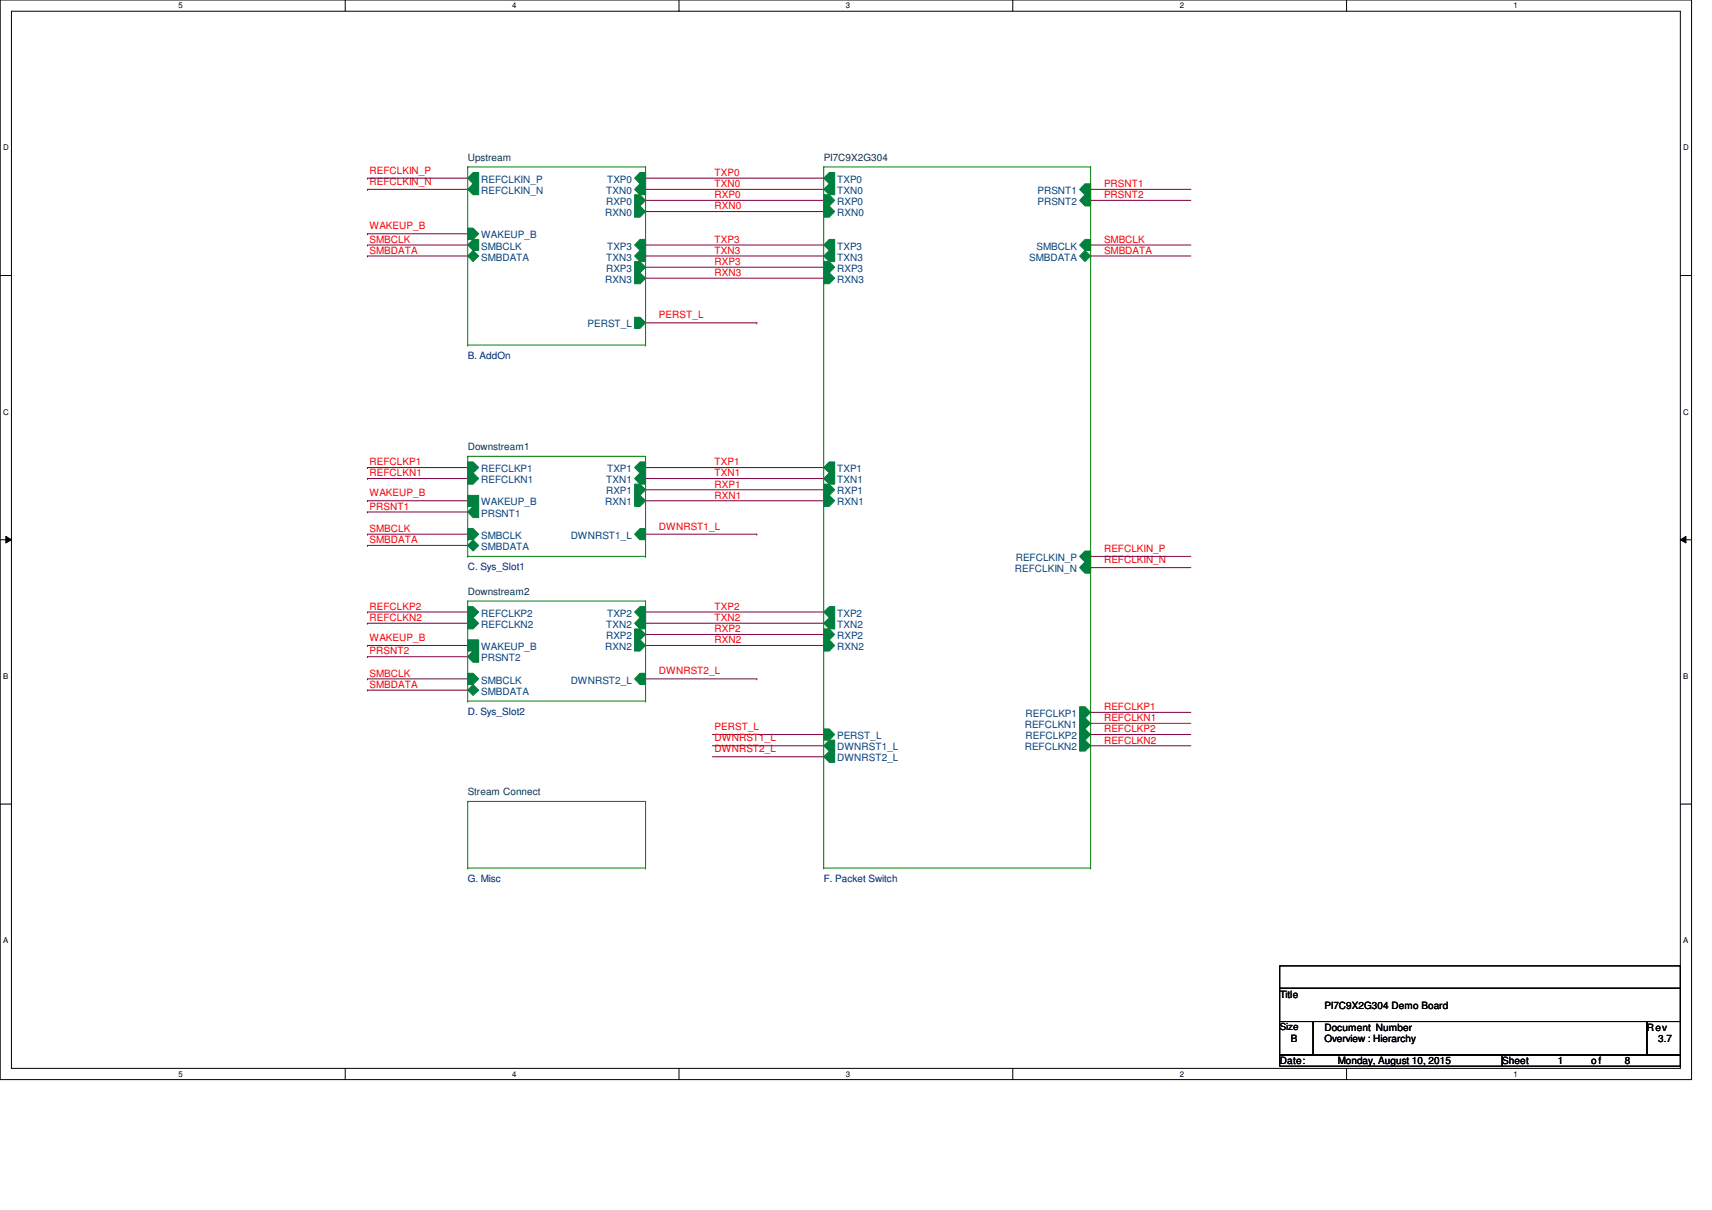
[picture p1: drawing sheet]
<svg xmlns="http://www.w3.org/2000/svg" width="297mm" height="210mm" viewBox="0 0 297 210" stroke-linecap="round" stroke-linejoin="round" font-family="sans-serif">
<path d="M0 0h293.5v187.3h-293.5zM2 1.9h289.5v183.4h-289.5z" fill="none" stroke="#000" stroke-width=".17"/>
<g fill="#fff">
<path d="M30.9 .2h.8v1.5h-.8z"/>
<path d="M30.9 185.5h.8v1.6h-.8z"/>
</g>
<path d="M59.9 0v1.9M59.9 185.3v2" fill="none" stroke="#000" stroke-width=".17"/>
<g fill="#fff">
<path d="M88.9 .2h.7v1.5h-.7z"/>
<path d="M88.9 185.5h.7v1.6h-.7z"/>
</g>
<path d="M117.8 0v1.9M117.8 185.3v2" fill="none" stroke="#000" stroke-width=".17"/>
<g fill="#fff">
<path d="M146.8 .2h.7v1.5h-.7z"/>
<path d="M146.8 185.5h.7v1.6h-.7z"/>
</g>
<path d="M175.7 0v1.9M175.7 185.3v2" fill="none" stroke="#000" stroke-width=".17"/>
<g fill="#fff">
<path d="M204.7 .2h.7v1.5h-.7z"/>
<path d="M204.7 185.5h.7v1.6h-.7z"/>
</g>
<path d="M233.6 0v1.9M233.6 185.3v2" fill="none" stroke="#000" stroke-width=".17"/>
<g fill="#fff">
<path d="M262.6 .2h.8v1.5h-.8z"/>
<path d="M262.6 185.5h.8v1.6h-.8z"/>
<path d="M.5 24.8h1v1.6h-1z"/>
<path d="M292.1 24.8h.9v1.6h-.9z"/>
<path d="M.5 70.7h1v1.5h-1z"/>
<path d="M292.1 70.7h.9v1.5h-.9z"/>
</g>
<path d="M0 47.8h2M291.5 47.8h2" fill="none" stroke="#000" stroke-width=".17"/>
<g fill="#fff">
<path d="M.5 116.5h.9v1.6h-.9z"/>
<path d="M292.1 116.5h.8v1.6h-.8z"/>
</g>
<path d="M0 93.6h2M1 93l1 .6-1 .6zM291.5 93.6l1-.6v1.2zM291.5 93.6h2" fill="none" stroke="#000" stroke-width=".17"/>
<path d="M1 93l1 .6-1 .6zM291.5 93.6l1-.6v1.2z" fill="#000"/>
<g fill="#fff">
<path d="M.5 162.4h.9v1.5h-.9z"/>
<path d="M292.1 162.4h.8v1.5h-.8z"/>
</g>
<path d="M0 139.5h2M291.5 139.5h2M222 167.6h69.5v3.8h-69.5zM222 171.4h69.5v5.8h-69.5zM222 177.2h5.8v5.8h-5.8zM227.8 177.2h57.9v5.8h-57.9zM285.7 177.2h5.8v5.8h-5.8zM222 183h38.6v2h-38.6zM260.6 183h30.9v2h-30.9z" fill="none" stroke="#000" stroke-width=".17"/>
<g fill="none" stroke="#800040" stroke-width=".17">
<path d="M63.8 32.9h.1M63.8 30.9h.1M63.8 32.9h17.3M63.8 30.9h17.3M112 30.9h.1M112 32.9h.1M112 34.8h.1M112 36.7h.1M112 32.9h30.9M112 30.9h30.9M112 34.8h30.9M112 36.7h30.9"/>
<path d="M189.2 32.9h.1M189.2 34.8h.1M189.2 32.9h17.4M189.2 34.8h17.4M63.8 42.5h.1M63.8 44.4h.1M63.8 40.6h.1M63.8 42.5h17.3M63.8 44.4h17.3M63.8 40.6h17.3M112 42.5h.1M112 44.4h.1"/>
<path d="M112 46.4h.1M112 48.3h.1M112 42.5h30.9M112 44.4h30.9M112 56h19.3M112 46.4h30.9M112 48.3h30.9M131.3 56h.1M189.2 42.5h.1M189.2 44.4h.1M189.2 42.5h17.4M189.2 44.4h17.4"/>
<path d="M63.8 83h.1M63.8 81.1h.1M63.8 86.9h.1M63.8 88.8h.1M63.8 94.6h.1M63.8 92.7h.1M63.8 92.7h17.3M63.8 83h17.3M63.8 81.1h17.3M63.8 86.9h17.3M63.8 88.8h17.3M63.8 94.6h17.3"/>
<path d="M112 85h.1M112 86.9h.1M112 81.1h.1M112 83h.1M112 92.7h19.3M112 83h30.9M112 81.1h30.9M112 86.9h30.9M112 85h30.9M131.3 92.7h.1M189.2 98.5h.1M189.2 96.5h.1"/>
<path d="M189.2 98.5h17.4M189.2 96.5h17.4M63.8 106.2h.1M63.8 108.1h.1M63.8 112h.1M63.8 113.9h.1M63.8 119.7h.1M63.8 117.8h.1M63.8 117.8h17.3M63.8 106.2h17.3M63.8 108.1h17.3M63.8 112h17.3"/>
<path d="M63.8 113.9h17.3M63.8 119.7h17.3M112 106.2h.1M112 108.1h.1M112 112h.1M112 110.1h.1M112 117.8h19.3M112 106.2h30.9M112 108.1h30.9M112 112h30.9M112 110.1h30.9M131.3 117.8h.1"/>
<path d="M123.6 127.4h19.3M123.6 131.3h19.3M123.6 129.4h19.3M142.9 127.4h.1M142.9 131.3h.1M142.9 129.4h.1M189.2 129.4h.1M189.2 127.4h.1M189.2 125.5h.1M189.2 123.6h.1M189.2 127.4h17.4M189.2 129.4h17.4"/>
<path d="M189.2 125.5h17.4M189.2 123.6h17.4"/>
</g>
<path d="M111 29.9h1v2h-1l-.9-1z" fill-rule="evenodd" fill="#008040"/>
<path d="M111 29.9h1v2h-1l-.9-1z" fill="none" stroke="#008040" stroke-width=".17"/>
<path d="M111 31.9h1v1.9h-1l-.9-.9z" fill-rule="evenodd" fill="#008040"/>
<path d="M111 31.9h1v1.9h-1l-.9-.9z" fill="none" stroke="#008040" stroke-width=".17"/>
<path d="M110.1 35.7h.9l1 1-1 1h-.9z" fill-rule="evenodd" fill="#008040"/>
<path d="M110.1 35.7h.9l1 1-1 1h-.9z" fill="none" stroke="#008040" stroke-width=".17"/>
<path d="M110.1 33.8h.9l1 1-1 .9h-.9z" fill-rule="evenodd" fill="#008040"/>
<path d="M110.1 33.8h.9l1 1-1 .9h-.9z" fill="none" stroke="#008040" stroke-width=".17"/>
<path d="M110.1 55h.9l1 1-1 1h-.9z" fill-rule="evenodd" fill="#008040"/>
<path d="M110.1 55h.9l1 1-1 1h-.9z" fill="none" stroke="#008040" stroke-width=".17"/>
<path d="M82.1 43.4l1 1-1 1-1-1z" fill="#008040"/>
<path d="M82.1 43.4l1 1-1 1-1-1z" fill="none" stroke="#008040" stroke-width=".17"/>
<path d="M82.1 41.5h1v1.9h-1l-1-.9z" fill-rule="evenodd" fill="#008040"/>
<path d="M82.1 41.5h1v1.9h-1l-1-.9z" fill="none" stroke="#008040" stroke-width=".17"/>
<path d="M81.1 39.6h1l1 1-1 .9h-1z" fill-rule="evenodd" fill="#008040"/>
<path d="M81.1 39.6h1l1 1-1 .9h-1z" fill="none" stroke="#008040" stroke-width=".17"/>
<path d="M82.1 31.9h1v1.9h-1l-1-.9z" fill-rule="evenodd" fill="#008040"/>
<path d="M82.1 31.9h1v1.9h-1l-1-.9z" fill="none" stroke="#008040" stroke-width=".17"/>
<path d="M82.1 29.9h1v2h-1l-1-1z" fill-rule="evenodd" fill="#008040"/>
<path d="M82.1 29.9h1v2h-1l-1-1z" fill="none" stroke="#008040" stroke-width=".17"/>
<path d="M111 41.5h1v1.9h-1l-.9-.9z" fill-rule="evenodd" fill="#008040"/>
<path d="M111 41.5h1v1.9h-1l-.9-.9z" fill="none" stroke="#008040" stroke-width=".17"/>
<path d="M111 43.4h1v2h-1l-.9-1z" fill-rule="evenodd" fill="#008040"/>
<path d="M111 43.4h1v2h-1l-.9-1z" fill="none" stroke="#008040" stroke-width=".17"/>
<path d="M110.1 45.4h.9l1 1-1 .9h-.9z" fill-rule="evenodd" fill="#008040"/>
<path d="M110.1 45.4h.9l1 1-1 .9h-.9z" fill="none" stroke="#008040" stroke-width=".17"/>
<path d="M110.1 47.3h.9l1 1-1 .9h-.9z" fill-rule="evenodd" fill="#008040"/>
<path d="M110.1 47.3h.9l1 1-1 .9h-.9z" fill="none" stroke="#008040" stroke-width=".17"/>
<g fill="none" stroke="#008000" stroke-width=".17">
<path d="M81.1 29h.1M81.1 29h30.9M81.1 29v30.9M112 29h.1M112 29v30.9M81.1 59.9h.1M81.1 59.9h30.9M112 59.9h.1M81.1 139h.1M81.1 139v11.6M81.1 139h30.9M112 139h.1"/>
<path d="M112 139v11.6M81.1 150.6h.1M81.1 150.6h30.9M112 150.6h.1"/>
</g>
<path d="M111 116.8h1v1.9h-1l-.9-.9z" fill-rule="evenodd" fill="#008040"/>
<path d="M111 116.8h1v1.9h-1l-.9-.9z" fill="none" stroke="#008040" stroke-width=".17"/>
<path d="M81.1 105.2h1l1 1-1 .9h-1z" fill-rule="evenodd" fill="#008040"/>
<path d="M81.1 105.2h1l1 1-1 .9h-1z" fill="none" stroke="#008040" stroke-width=".17"/>
<path d="M81.1 107.1h1l1 1-1 1h-1z" fill-rule="evenodd" fill="#008040"/>
<path d="M81.1 107.1h1l1 1-1 1h-1z" fill="none" stroke="#008040" stroke-width=".17"/>
<path d="M81.1 111h2v1.9h-2z" fill-rule="evenodd" fill="#008040"/>
<path d="M81.1 111h2v1.9h-2z" fill="none" stroke="#008040" stroke-width=".17"/>
<path d="M82.1 118.7l1 1-1 .9-1-.9z" fill="#008040"/>
<path d="M82.1 118.7l1 1-1 .9-1-.9z" fill="none" stroke="#008040" stroke-width=".17"/>
<path d="M81.1 116.8h1l1 1-1 .9h-1z" fill-rule="evenodd" fill="#008040"/>
<path d="M81.1 116.8h1l1 1-1 .9h-1z" fill="none" stroke="#008040" stroke-width=".17"/>
<path d="M82.1 112.9h1v2h-1l-1-1z" fill-rule="evenodd" fill="#008040"/>
<path d="M82.1 112.9h1v2h-1l-1-1z" fill="none" stroke="#008040" stroke-width=".17"/>
<path d="M110.1 109.1h.9l1 1-1 .9h-.9z" fill-rule="evenodd" fill="#008040"/>
<path d="M110.1 109.1h.9l1 1-1 .9h-.9z" fill="none" stroke="#008040" stroke-width=".17"/>
<path d="M110.1 111h.9l1 1-1 .9h-.9z" fill-rule="evenodd" fill="#008040"/>
<path d="M110.1 111h.9l1 1-1 .9h-.9z" fill="none" stroke="#008040" stroke-width=".17"/>
<path d="M110.1 106.2l.9-1h1v1.9h-1z" fill-rule="evenodd" fill="#008040"/>
<path d="M110.1 106.2l.9-1h1v1.9h-1z" fill="none" stroke="#008040" stroke-width=".17"/>
<path d="M111 107.1h1v2h-1l-.9-1z" fill-rule="evenodd" fill="#008040"/>
<path d="M111 107.1h1v2h-1l-.9-1z" fill="none" stroke="#008040" stroke-width=".17"/>
<path d="M81.1 104.3h.1M81.1 104.3h30.9M81.1 104.3v17.3M112 104.3h.1M112 104.3v17.3M81.1 121.6h.1M81.1 121.6h30.9M112 121.6h.1" fill="none" stroke="#008000" stroke-width=".17"/>
<path d="M111 91.7h1v1.9h-1l-.9-.9z" fill-rule="evenodd" fill="#008040"/>
<path d="M111 91.7h1v1.9h-1l-.9-.9z" fill="none" stroke="#008040" stroke-width=".17"/>
<path d="M81.1 80.1h1l1 1-1 .9h-1z" fill-rule="evenodd" fill="#008040"/>
<path d="M81.1 80.1h1l1 1-1 .9h-1z" fill="none" stroke="#008040" stroke-width=".17"/>
<path d="M81.1 82h1l1 1-1 1h-1z" fill-rule="evenodd" fill="#008040"/>
<path d="M81.1 82h1l1 1-1 1h-1z" fill="none" stroke="#008040" stroke-width=".17"/>
<path d="M81.1 85.9h2v1.9h-2z" fill-rule="evenodd" fill="#008040"/>
<path d="M81.1 85.9h2v1.9h-2z" fill="none" stroke="#008040" stroke-width=".17"/>
<path d="M81.1 91.7h1l1 1-1 .9h-1z" fill-rule="evenodd" fill="#008040"/>
<path d="M81.1 91.7h1l1 1-1 .9h-1z" fill="none" stroke="#008040" stroke-width=".17"/>
<path d="M82.1 93.6l1 1-1 1-1-1z" fill="#008040"/>
<path d="M82.1 93.6l1 1-1 1-1-1z" fill="none" stroke="#008040" stroke-width=".17"/>
<path d="M82.1 87.8h1v2h-1l-1-1z" fill-rule="evenodd" fill="#008040"/>
<path d="M82.1 87.8h1v2h-1l-1-1z" fill="none" stroke="#008040" stroke-width=".17"/>
<path d="M110.1 84h.9l1 1-1 .9h-.9z" fill-rule="evenodd" fill="#008040"/>
<path d="M110.1 84h.9l1 1-1 .9h-.9z" fill="none" stroke="#008040" stroke-width=".17"/>
<path d="M110.1 85.9h.9l1 1-1 .9h-.9z" fill-rule="evenodd" fill="#008040"/>
<path d="M110.1 85.9h.9l1 1-1 .9h-.9z" fill="none" stroke="#008040" stroke-width=".17"/>
<path d="M111 80.1h1v1.9h-1l-.9-.9z" fill-rule="evenodd" fill="#008040"/>
<path d="M111 80.1h1v1.9h-1l-.9-.9z" fill="none" stroke="#008040" stroke-width=".17"/>
<path d="M111 82h1v2h-1l-.9-1z" fill-rule="evenodd" fill="#008040"/>
<path d="M111 82h1v2h-1l-.9-1z" fill="none" stroke="#008040" stroke-width=".17"/>
<path d="M81.1 79.2h.1M81.1 79.2h30.9M81.1 79.2v17.3M112 79.2h.1M112 79.2v17.3M81.1 96.5h.1M81.1 96.5h30.9M112 96.5h.1" fill="none" stroke="#008000" stroke-width=".17"/>
<path d="M143.9 80.1h.9v1.9h-.9l-1-.9z" fill-rule="evenodd" fill="#008040"/>
<path d="M143.9 80.1h.9v1.9h-.9l-1-.9z" fill="none" stroke="#008040" stroke-width=".17"/>
<path d="M143.9 82h.9v2h-.9l-1-1z" fill-rule="evenodd" fill="#008040"/>
<path d="M143.9 82h.9v2h-.9l-1-1z" fill="none" stroke="#008040" stroke-width=".17"/>
<path d="M142.9 84h1l.9 1-.9 .9h-1z" fill-rule="evenodd" fill="#008040"/>
<path d="M142.9 84h1l.9 1-.9 .9h-1z" fill="none" stroke="#008040" stroke-width=".17"/>
<path d="M142.9 85.9h1l.9 1-.9 .9h-1z" fill-rule="evenodd" fill="#008040"/>
<path d="M142.9 85.9h1l.9 1-.9 .9h-1z" fill="none" stroke="#008040" stroke-width=".17"/>
<path d="M142.9 106.2l1-1h.9v1.9h-.9z" fill-rule="evenodd" fill="#008040"/>
<path d="M142.9 106.2l1-1h.9v1.9h-.9z" fill="none" stroke="#008040" stroke-width=".17"/>
<path d="M142.9 108.1l1-1h.9v2h-.9z" fill-rule="evenodd" fill="#008040"/>
<path d="M142.9 108.1l1-1h.9v2h-.9z" fill="none" stroke="#008040" stroke-width=".17"/>
<path d="M142.9 109.1h1l.9 1-.9 .9h-1z" fill-rule="evenodd" fill="#008040"/>
<path d="M142.9 109.1h1l.9 1-.9 .9h-1z" fill="none" stroke="#008040" stroke-width=".17"/>
<path d="M142.9 111h1l.9 1-.9 .9h-1z" fill-rule="evenodd" fill="#008040"/>
<path d="M142.9 111h1l.9 1-.9 .9h-1z" fill="none" stroke="#008040" stroke-width=".17"/>
<path d="M143.9 41.5h.9v1.9h-.9l-1-.9z" fill-rule="evenodd" fill="#008040"/>
<path d="M143.9 41.5h.9v1.9h-.9l-1-.9z" fill="none" stroke="#008040" stroke-width=".17"/>
<path d="M142.9 44.4l1-1h.9v2h-.9z" fill-rule="evenodd" fill="#008040"/>
<path d="M142.9 44.4l1-1h.9v2h-.9z" fill="none" stroke="#008040" stroke-width=".17"/>
<path d="M142.9 45.4h1l.9 1-.9 .9h-1z" fill-rule="evenodd" fill="#008040"/>
<path d="M142.9 45.4h1l.9 1-.9 .9h-1z" fill="none" stroke="#008040" stroke-width=".17"/>
<path d="M142.9 47.3h1l.9 1-.9 .9h-1z" fill-rule="evenodd" fill="#008040"/>
<path d="M142.9 47.3h1l.9 1-.9 .9h-1z" fill="none" stroke="#008040" stroke-width=".17"/>
<path d="M142.9 30.9l1-1h.9v2h-.9z" fill-rule="evenodd" fill="#008040"/>
<path d="M142.9 30.9l1-1h.9v2h-.9z" fill="none" stroke="#008040" stroke-width=".17"/>
<path d="M142.9 32.9l1-1h.9v1.9h-.9z" fill-rule="evenodd" fill="#008040"/>
<path d="M142.9 32.9l1-1h.9v1.9h-.9z" fill="none" stroke="#008040" stroke-width=".17"/>
<path d="M142.9 33.8h1l.9 1-.9 .9h-1z" fill-rule="evenodd" fill="#008040"/>
<path d="M142.9 33.8h1l.9 1-.9 .9h-1z" fill="none" stroke="#008040" stroke-width=".17"/>
<path d="M142.9 35.7h1l.9 1-.9 1h-1z" fill-rule="evenodd" fill="#008040"/>
<path d="M142.9 35.7h1l.9 1-.9 1h-1z" fill="none" stroke="#008040" stroke-width=".17"/>
<path d="M142.9 126.4h1l.9 1-.9 1h-1z" fill-rule="evenodd" fill="#008040"/>
<path d="M142.9 126.4h1l.9 1-.9 1h-1z" fill="none" stroke="#008040" stroke-width=".17"/>
<path d="M142.9 129.4l1-1h.9v1.9h-.9z" fill-rule="evenodd" fill="#008040"/>
<path d="M142.9 129.4l1-1h.9v1.9h-.9z" fill="none" stroke="#008040" stroke-width=".17"/>
<path d="M142.9 131.3l1-1h.9v1.9h-.9z" fill-rule="evenodd" fill="#008040"/>
<path d="M142.9 131.3l1-1h.9v1.9h-.9z" fill="none" stroke="#008040" stroke-width=".17"/>
<path d="M188.3 31.9h.9v1.9h-.9l-1-.9z" fill-rule="evenodd" fill="#008040"/>
<path d="M188.3 31.9h.9v1.9h-.9l-1-.9z" fill="none" stroke="#008040" stroke-width=".17"/>
<path d="M188.3 41.5h.9v1.9h-.9l-1-.9z" fill-rule="evenodd" fill="#008040"/>
<path d="M188.3 41.5h.9v1.9h-.9l-1-.9z" fill="none" stroke="#008040" stroke-width=".17"/>
<path d="M188.3 43.4l.9 1-.9 1-1-1z" fill="#008040"/>
<path d="M188.3 43.4l.9 1-.9 1-1-1z" fill="none" stroke="#008040" stroke-width=".17"/>
<path d="M187.3 122.6h1l.9 1-.9 .9h-1z" fill-rule="evenodd" fill="#008040"/>
<path d="M187.3 122.6h1l.9 1-.9 .9h-1z" fill="none" stroke="#008040" stroke-width=".17"/>
<path d="M188.3 97.5h.9v1.9h-.9l-1-.9z" fill-rule="evenodd" fill="#008040"/>
<path d="M188.3 97.5h.9v1.9h-.9l-1-.9z" fill="none" stroke="#008040" stroke-width=".17"/>
<path d="M187.3 126.4h1l.9 1-.9 1h-1z" fill-rule="evenodd" fill="#008040"/>
<path d="M187.3 126.4h1l.9 1-.9 1h-1z" fill="none" stroke="#008040" stroke-width=".17"/>
<path d="M188.3 95.6h.9v1.9h-.9l-1-1z" fill-rule="evenodd" fill="#008040"/>
<path d="M188.3 95.6h.9v1.9h-.9l-1-1z" fill="none" stroke="#008040" stroke-width=".17"/>
<path d="M187.3 124.5h1l.9 1-.9 .9h-1z" fill-rule="evenodd" fill="#008040"/>
<path d="M187.3 124.5h1l.9 1-.9 .9h-1z" fill="none" stroke="#008040" stroke-width=".17"/>
<path d="M187.3 128.4h1l.9 1-.9 .9h-1z" fill-rule="evenodd" fill="#008040"/>
<path d="M187.3 128.4h1l.9 1-.9 .9h-1z" fill="none" stroke="#008040" stroke-width=".17"/>
<path d="M188.3 33.8h.9v1.9h-.9l-1-.9z" fill-rule="evenodd" fill="#008040"/>
<path d="M188.3 33.8h.9v1.9h-.9l-1-.9z" fill="none" stroke="#008040" stroke-width=".17"/>
<path d="M142.9 29h.1M142.9 29h46.3M142.9 29v121.6M189.2 29h.1M189.2 29v121.6M142.9 150.6h.1M142.9 150.6h46.3M189.2 150.6h.1" fill="none" stroke="#008000" stroke-width=".17"/>
<g font-size="1.7" fill="#004040">
<text x="81.1" y="27.9">Upstream</text>
<text x="142.9" y="27.9">PI7C9X2G304</text>
<text x="81.1" y="78.1">Downstream1</text>
<text x="81.1" y="103.2">Downstream2</text>
<text x="81.1" y="137.9">Stream Connect</text>
</g>
<g font-size="1.7" fill="#f00">
<text x="64.1" y="32">REFCLKIN_N</text>
<text x="64.1" y="30.1">REFCLKIN_P</text>
<text x="124" y="30.5">TXP0</text>
<text x="124" y="32.5">TXN0</text>
<text x="124" y="34.4">RXP0</text>
<text x="191.6" y="32.5">PRSNT1</text>
<text x="191.6" y="34.4">PRSNT2</text>
<text x="64.1" y="39.8">WAKEUP_B</text>
<text x="124" y="36.3">RXN0</text>
<text x="64.1" y="42.1">SMBCLK</text>
<text x="64.1" y="44">SMBDATA</text>
<text x="124" y="42.1">TXP3</text>
<text x="124" y="44">TXN3</text>
<text x="124" y="46">RXP3</text>
<text x="124" y="47.9">RXN3</text>
<text x="191.6" y="42.1">SMBCLK</text>
<text x="191.6" y="44">SMBDATA</text>
<text x="114.3" y="55.2">PERST_L</text>
<text x="64.1" y="82.6">REFCLKN1</text>
<text x="64.1" y="80.7">REFCLKP1</text>
<text x="124" y="80.7">TXP1</text>
<text x="124" y="82.6">TXN1</text>
<text x="64.1" y="86.1">WAKEUP_B</text>
<text x="64.1" y="88.4">PRSNT1</text>
<text x="124" y="84.6">RXP1</text>
<text x="124" y="86.5">RXN1</text>
<text x="64.1" y="94.2">SMBDATA</text>
<text x="64.1" y="92.3">SMBCLK</text>
<text x="114.3" y="91.9">DWNRST1_L</text>
<text x="191.6" y="95.7">REFCLKIN_P</text>
<text x="191.6" y="97.7">REFCLKIN_N</text>
<text x="64.1" y="105.8">REFCLKP2</text>
<text x="64.1" y="107.7">REFCLKN2</text>
<text x="124" y="105.8">TXP2</text>
<text x="124" y="107.7">TXN2</text>
<text x="64.1" y="111.2">WAKEUP_B</text>
<text x="64.1" y="113.5">PRSNT2</text>
<text x="124" y="111.6">RXN2</text>
<text x="124" y="109.7">RXP2</text>
<text x="64.1" y="119.3">SMBDATA</text>
<text x="64.1" y="117.4">SMBCLK</text>
<text x="114.3" y="117">DWNRST2_L</text>
<text x="191.6" y="125.1">REFCLKN1</text>
<text x="191.6" y="123.2">REFCLKP1</text>
<text x="124" y="126.6">PERST_L</text>
<text x="124" y="130.5">DWNRST2_L</text>
<text x="124" y="128.6">DWNRST1_L</text>
<text x="191.6" y="129">REFCLKN2</text>
<text x="191.6" y="127">REFCLKP2</text>
</g>
<g font-size="1.7" fill="#004080">
<text x="83.5" y="33.7">REFCLKIN_N</text>
<text x="83.5" y="31.7">REFCLKIN_P</text>
<text x="105.2" y="35.6">RXP0</text>
<text x="105.2" y="33.7">TXN0</text>
<text x="105.3" y="31.7">TXP0</text>
<text x="145.2" y="31.7">TXP0</text>
<text x="145.2" y="33.7">TXN0</text>
<text x="145.2" y="35.6">RXP0</text>
<text x="180" y="33.7">PRSNT1</text>
<text x="180" y="35.6">PRSNT2</text>
<text x="83.5" y="41.4">WAKEUP_B</text>
<text x="105" y="37.5">RXN0</text>
<text x="145.2" y="37.5">RXN0</text>
<text x="83.5" y="45.2">SMBDATA</text>
<text x="83.5" y="43.3">SMBCLK</text>
<text x="105.2" y="47.2">RXP3</text>
<text x="105.2" y="45.2">TXN3</text>
<text x="105.3" y="43.3">TXP3</text>
<text x="145.2" y="43.3">TXP3</text>
<text x="145.2" y="45.2">TXN3</text>
<text x="145.2" y="47.2">RXP3</text>
<text x="178.6" y="45.2">SMBDATA</text>
<text x="179.8" y="43.3">SMBCLK</text>
<text x="105" y="49.1">RXN3</text>
<text x="145.2" y="49.1">RXN3</text>
<text x="101.9" y="56.8">PERST_L</text>
<text x="83.5" y="81.9">REFCLKP1</text>
<text x="83.5" y="83.8">REFCLKN1</text>
<text x="105.2" y="83.8">TXN1</text>
<text x="105.3" y="81.9">TXP1</text>
<text x="145.2" y="81.9">TXP1</text>
<text x="145.2" y="83.8">TXN1</text>
<text x="83.5" y="87.7">WAKEUP_B</text>
<text x="83.5" y="89.6">PRSNT1</text>
<text x="105" y="87.7">RXN1</text>
<text x="105.2" y="85.8">RXP1</text>
<text x="145.2" y="85.8">RXP1</text>
<text x="145.2" y="87.7">RXN1</text>
<text x="83.5" y="93.5">SMBCLK</text>
<text x="83.5" y="95.4">SMBDATA</text>
<text x="99" y="93.5">DWNRST1_L</text>
<text x="176.1" y="99.3">REFCLKIN_N</text>
<text x="176.2" y="97.3">REFCLKIN_P</text>
<text x="83.5" y="107">REFCLKP2</text>
<text x="105.3" y="107">TXP2</text>
<text x="145.2" y="107">TXP2</text>
<text x="83.5" y="108.9">REFCLKN2</text>
<text x="83.5" y="112.8">WAKEUP_B</text>
<text x="105" y="112.8">RXN2</text>
<text x="105.2" y="110.9">RXP2</text>
<text x="105.2" y="108.9">TXN2</text>
<text x="145.2" y="108.9">TXN2</text>
<text x="145.2" y="110.9">RXP2</text>
<text x="145.2" y="112.8">RXN2</text>
<text x="83.5" y="118.6">SMBCLK</text>
<text x="83.5" y="114.7">PRSNT2</text>
<text x="99" y="118.6">DWNRST2_L</text>
<text x="83.5" y="120.5">SMBDATA</text>
<text x="177.9" y="124.4">REFCLKP1</text>
<text x="145.2" y="128.2">PERST_L</text>
<text x="145.2" y="130.2">DWNRST1_L</text>
<text x="177.8" y="126.3">REFCLKN1</text>
<text x="177.8" y="130.2">REFCLKN2</text>
<text x="177.9" y="128.2">REFCLKP2</text>
<text x="145.2" y="132.1">DWNRST2_L</text>
</g>
<g font-size="1.7" fill="#000080">
<text x="81.1" y="62.2">B. AddOn</text>
<text x="81.1" y="98.9">C. Sys_Slot1</text>
<text x="81.1" y="124">D. Sys_Slot2</text>
<text x="81.1" y="153">G. Misc</text>
<text x="142.9" y="153">F. Packet Switch</text>
</g>
<g font-size="1.7">
<text x="222" y="173.1">Title</text>
<text x="222" y="178.7">Size</text>
<text x="229.8" y="178.8">Document Number</text>
<text x="229.8" y="175">PI7C9X2G304 Demo Board</text>
<text x="285.7" y="178.8">Rev</text>
<text x="222" y="184.6">Date:</text>
<text x="224" y="180.8">B</text>
<text x="229.8" y="180.8">Overview : Hierarchy</text>
<text x="232.1" y="184.6">Monday, August 10, 2015</text>
<text x="260.6" y="184.6">Sheet</text>
<text x="270.3" y="184.6">1</text>
<text x="276.1" y="184.6">of</text>
<text x="281.9" y="184.6">8</text>
<text x="287.7" y="180.8">3.7</text>
</g>
<g font-size="1.4">
<text x="30.9" y="1.4">5</text>
<text x="88.9" y="1.4">4</text>
<text x="146.8" y="1.4">3</text>
<text x="204.7" y="1.4">2</text>
<text x="262.6" y="1.4">1</text>
<text x=".5" y="26.1">D</text>
<text x="292.1" y="26.1">D</text>
<text x=".5" y="71.9">C</text>
<text x="292.1" y="71.9">C</text>
<text x=".5" y="117.8">B</text>
<text x="292.1" y="117.8">B</text>
<text x=".5" y="163.6">A</text>
<text x="292.1" y="163.6">A</text>
<text x="30.9" y="186.8">5</text>
<text x="88.9" y="186.8">4</text>
<text x="146.8" y="186.8">3</text>
<text x="204.7" y="186.8">2</text>
<text x="262.6" y="186.8">1</text>
</g>
</svg>
